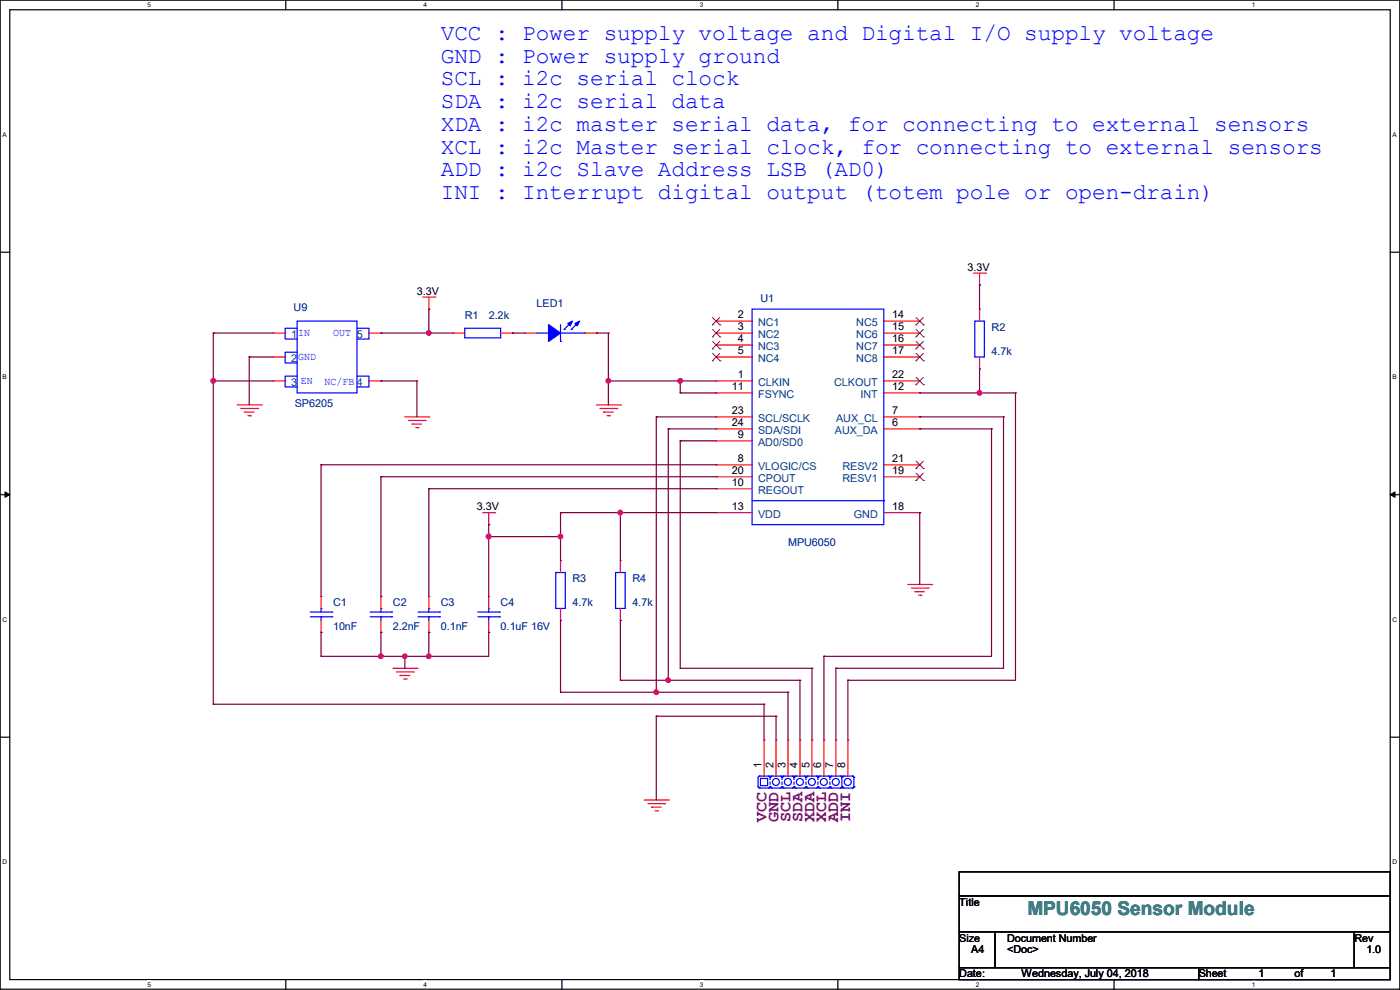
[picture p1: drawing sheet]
<svg xmlns="http://www.w3.org/2000/svg" width="297mm" height="210mm" viewBox="0 0 297 210" stroke-linecap="round" stroke-linejoin="round" font-family="sans-serif">
<path d="M0 0h297v209.8h-297zM2.1 2.1h292.8v205.7h-292.8z" fill="none" stroke="#000" stroke-width=".25"/>
<g fill="#fff">
<path d="M31.3 .3h.8v1.5h-.8z"/>
<path d="M31.3 208.1h.8v1.5h-.8z"/>
</g>
<path d="M60.6 0v2.1M60.6 207.8v2" fill="none" stroke="#000" stroke-width=".25"/>
<g fill="#fff">
<path d="M89.9 .3h.7v1.5h-.7z"/>
<path d="M89.9 208.1h.7v1.5h-.7z"/>
</g>
<path d="M119.2 0v2.1M119.2 207.8v2" fill="none" stroke="#000" stroke-width=".25"/>
<g fill="#fff">
<path d="M148.5 .3h.7v1.5h-.7z"/>
<path d="M148.5 208.1h.7v1.5h-.7z"/>
</g>
<path d="M177.8 0v2.1M177.8 207.8v2" fill="none" stroke="#000" stroke-width=".25"/>
<g fill="#fff">
<path d="M207 .3h.8v1.5h-.8z"/>
<path d="M207 208.1h.8v1.5h-.8z"/>
</g>
<path d="M236.3 0v2.1M236.3 207.8v2" fill="none" stroke="#000" stroke-width=".25"/>
<g fill="#fff">
<path d="M265.6 .3h.8v1.5h-.8z"/>
<path d="M265.6 208.1h.8v1.5h-.8z"/>
<path d="M.6 27.8h.8v1.5h-.8z"/>
<path d="M295.4 27.8h.9v1.5h-.9z"/>
<path d="M.6 79.2h.8v1.5h-.8z"/>
<path d="M295.4 79.2h.9v1.5h-.9z"/>
</g>
<path d="M0 53.5h2.1M294.9 53.5h2.1" fill="none" stroke="#000" stroke-width=".25"/>
<g fill="#fff">
<path d="M.6 130.6h.9v1.6h-.9z"/>
<path d="M295.4 130.6h1v1.6h-1z"/>
</g>
<path d="M0 104.9h2.1M294.9 104.9h2.1" fill="none" stroke="#000" stroke-width=".25"/>
<path d="M1.1 104.4l1 .5-1 .6zM294.9 104.9l1.1-.5v1.1z" fill="#000" stroke="#000" stroke-width=".21"/>
<g fill="#fff">
<path d="M.6 182.1h.9v1.5h-.9z"/>
<path d="M295.4 182.1h1v1.5h-1z"/>
</g>
<path d="M0 156.4h2.1M294.9 156.4h2.1M203.5 185h91.4v5h-91.4zM203.5 190h91.4v7.7h-91.4zM203.5 197.7h7.6v7.6h-7.6zM211.1 197.7h76.2v7.6h-76.2zM287.3 197.7h7.6v7.6h-7.6zM203.5 205.3h50.8v2.5h-50.8zM254.3 205.3h40.6v2.5h-40.6z" fill="none" stroke="#000" stroke-width=".25"/>
<g fill="none" stroke="#f00" stroke-width=".25">
<path d="M206.5 58h2.6M207.8 58v2.5M209.1 58h.1M58 70.7h.1M58 75.7h.1M58 70.7h2.5M58 75.7h2.5M78.3 70.7h2.5M80.8 70.7h.1M89.7 63h2.5M91 65.6h.1M91 63v2.6"/>
<path d="M92.2 63h.1M96.1 70.7h.1M96.1 70.7h2.5M106.2 70.7h2.6M108.8 70.7h.1M111.3 70.7h.1M111.3 70.7h2.5M124 70.7h2.5M126.5 70.7h.1M151.9 68.1h.1M151.9 70.7h.1M151.9 73.2h.1"/>
<path d="M151.9 75.7h.1M151.9 70.7h7.7M151.9 75.7h7.7M151.9 68.1h7.7M151.9 73.2h7.7M187.5 70.7h7.6M187.5 75.7h7.6M187.5 68.1h7.6M187.5 73.2h7.6M195.1 68.1h.1M195.1 70.7h.1M195.1 73.2h.1"/>
<path d="M195.1 75.7h.1M207.8 60.5h.1M207.8 65.6h.1M207.8 78.3h.1M207.8 65.6v2.5M207.8 75.7v2.6M50.3 85.9h5.1M51.1 86.7h3.6M51.9 87.4h.1M51.9 87.4h2M52.6 88.2h.5M53.1 88.2h.1"/>
<path d="M54.7 86.7h.1M55.4 85.9h.1M58 80.8h.1M58 80.8h2.5M78.3 80.8h2.5M80.8 80.8h.1M85.9 88.4h5.1M86.7 89.2h3.5M87.4 90h.1M87.4 90h2.1M88.2 90.7h.5M88.7 90.7h.1"/>
<path d="M90.2 89.2h.1M91 88.4h.1M126.5 85.9h5.1M127.3 86.7h3.6M128.1 87.4h.1M128.1 87.4h2M128.8 88.2h.5M129.3 88.2h.1M130.9 86.7h.1M131.6 85.9h.1M151.9 83.4h.1M151.9 88.4h.1"/>
<path d="M151.9 91h.1M151.9 93.5h.1M151.9 98.6h.1M151.9 80.8h.1M151.9 88.4h7.7M151.9 80.8h7.7M151.9 83.4h7.7M151.9 91h7.7M151.9 93.5h7.7M151.9 98.6h7.7M187.5 88.4h7.6M187.5 80.8h7.6"/>
<path d="M187.5 83.4h7.6M187.5 91h7.6M187.5 98.6h7.6M195.1 98.6h.1M195.1 88.4h.1M195.1 91h.1M195.1 83.4h.1M195.1 80.8h.1M102.4 108.8h2.5M103.7 111.3h.1M103.7 108.8v2.5M104.9 108.8h.1"/>
<path d="M118.9 118.9h.1M118.9 118.9v2.6M131.6 118.9h.1M131.6 118.9v2.6M151.9 108.8h.1M151.9 103.7h.1M151.9 101.1h.1M151.9 108.8h7.7M151.9 103.7h7.7M151.9 101.1h7.7M187.5 108.8h7.6M187.5 101.1h7.6"/>
<path d="M195.1 108.8h.1M195.1 101.1h.1M68.1 126.5h.1M68.1 134.2h.1M68.1 126.5v2.6M68.1 131.6v2.6M80.8 126.5h.1M80.8 134.2h.1M80.8 126.5v2.6M80.8 131.6v2.6M91 126.5h.1M91 134.2h.1"/>
<path d="M91 126.5v2.6M91 131.6v2.6M103.7 126.5h.1M103.7 134.2h.1M103.7 126.5v2.6M103.7 131.6v2.6M118.9 131.6h.1M118.9 129.1v2.5M131.6 131.6h.1M131.6 129.1v2.5M192.6 124h5.1M193.3 124.8h3.6"/>
<path d="M194.1 125.5h.1M194.1 125.5h2M194.9 126.3h.5M195.4 126.3h.1M196.9 124.8h.1M197.7 124h.1M83.4 141.8h5M84.1 142.5h3.6M84.9 143.3h.1M84.9 143.3h2M85.6 144.1h.5M86.1 144.1h.1"/>
<path d="M87.7 142.5h.1M88.4 141.8h.1M162.1 157h.1M162.1 157v7.6M164.6 157h.1M164.6 157v7.6M167.2 157h.1M167.2 157v7.6M169.7 157h.1M169.7 157v7.6M172.3 157h.1M172.3 157v7.6"/>
<path d="M174.8 157h.1M174.8 157v7.6M177.3 157h.1M177.3 157v7.6M179.9 157h.1M179.9 157v7.6M136.7 169.7h5.1M137.5 170.5h3.5M138.2 171.2h.1M138.2 171.2h2.1M139 172h.5M139.5 172h.1"/>
<path d="M141 170.5h.1M141.8 169.7h.1"/>
</g>
<g fill="none" stroke="#00f" stroke-width=".25">
<path d="M63 68.1h12.7v15.3h-12.7zM63 69.6h-2.5v2.3h2.5M63 74.7h-2.5v2.3h2.5M63 79.8h-2.5v2.3h2.5M75.7 69.6h2.6v2.3h-2.6M75.7 79.8h2.6v2.3h-2.6M98.6 69.6h7.6v2.1h-7.6zM113.8 70.7h2.6M116.4 70.7h.1M118.9 72.4h.1M118.9 68.9v3.5M118.9 70.7h5.1"/>
<path d="M119.7 69.9h.1M121.2 69.9h.1M121.2 68.4l-1.5 1.5M122.7 68.4l-1.5 1.5M124 70.7h.1M159.6 65.6h27.9v45.7h-27.9zM206.8 68.1h2v7.6h-2zM159.6 106.2h27.9M187.5 106.2h.1M65.8 129.8h4.6M65.8 130.9h4.6M68.1 129.1h.1"/>
<path d="M68.1 130.9h.1M68.1 129.1v.7M68.1 130.9v.7M70.4 129.8h.1M70.4 130.9h.1M78.5 129.8h4.6M78.5 130.9h4.6M80.8 129.1h.1M80.8 130.9h.1M80.8 129.1v.7M80.8 130.9v.7M83.1 129.8h.1"/>
<path d="M83.1 130.9h.1M88.7 129.8h4.6M88.7 130.9h4.6M91 129.1h.1M91 130.9h.1M91 129.1v.7M91 130.9v.7M93.3 129.8h.1M93.3 130.9h.1M101.4 129.8h4.6M101.4 130.9h4.6M103.7 129.1h.1"/>
<path d="M103.7 130.9h.1M103.7 129.1v.7M103.7 130.9v.7M106 129.8h.1M106 130.9h.1M117.9 121.5h2v7.6h-2zM130.6 121.5h2v7.6h-2zM160.8 166.9h.1M160.8 166.9l.3 .3M161.1 164.6h.1M161.1 167.2h.1M161.1 164.6l-.3 .3v2"/>
<path d="M161.1 167.2h2M161.1 164.6h2M161.3 165.1h1.6v1.6h-1.6zM163.1 167.2h.1M163.1 164.6h.1M163.1 164.6l.3 .3M163.4 166.9h.1M163.4 164.9h.1M163.4 166.9l-.3 .3M163.4 166.9l.2 .3M163.6 164.6h.1M163.6 167.2h.1"/>
<path d="M163.6 164.6l-.2 .3M163.6 167.2h2.1M163.6 164.6h2.1M165.7 167.2h.1M165.7 164.6h.1M165.7 164.6l.2 .3M165.9 164.9h.1M165.9 166.9h.1M165.9 166.9l-.2 .3M165.9 166.9l.3 .3M166.2 164.6h.1M166.2 167.2h.1"/>
<path d="M166.2 167.2h2M166.2 164.6h2M166.2 164.6l-.3 .3M168.2 167.2h.1M168.2 164.6h.1M168.2 164.6l.2 .3M168.4 166.9h.1M168.4 164.9h.1M168.4 166.9l-.2 .3M168.4 166.9l.3 .3M168.7 164.6h.1M168.7 167.2h.1"/>
<path d="M168.7 167.2h2M168.7 164.6h2M168.7 164.6l-.3 .3M170.7 164.6h.1M170.7 167.2h.1M170.7 164.6l.3 .3M171 164.9h.1M171 166.9h.1M171 166.9l-.3 .3M171 166.9l.2 .3M171.2 164.6h.1M171.2 167.2h.1"/>
<path d="M171.2 167.2h2.1M171.2 164.6h2.1M171.2 164.6l-.2 .3M173.3 164.6h.1M173.3 167.2h.1M173.3 164.6l.2 .3M173.5 166.9h.1M173.5 164.9h.1M173.5 166.9l-.2 .3M173.5 166.9l.3 .3M173.8 164.6h.1M173.8 167.2h.1"/>
<path d="M173.8 167.2h2M173.8 164.6h2M173.8 164.6l-.3 .3M175.8 164.6h.1M175.8 167.2h.1M175.8 164.6l.3 .3M176.1 166.9h.1M176.1 164.9h.1M176.1 166.9l-.3 .3M176.1 166.9l.2 .3M176.3 167.2h.1M176.3 164.6h.1"/>
<path d="M176.3 167.2h2.1M176.3 164.6h2.1M176.3 164.6l-.2 .3M178.4 167.2h.1M178.4 164.6h.1M178.4 164.6l.2 .3M178.6 164.9h.1M178.6 166.9h.1M178.6 166.9l-.2 .3M178.6 164.9v2M178.6 166.9l.3 .3M178.9 167.2h.1"/>
<path d="M178.9 164.6h.1M178.9 167.2h2M178.9 164.6h2M178.9 164.6l-.3 .3M180.9 164.6h.1M180.9 167.2h.1M180.9 164.6l.2 .3M181.1 166.9h.1M181.1 164.9h.1M181.1 166.9l-.2 .3M181.1 164.9v2"/>
<circle cx="164.6" cy="165.9" r=".74"/>
<circle cx="167.2" cy="165.9" r=".74"/>
<circle cx="169.7" cy="165.9" r=".74"/>
<circle cx="172.2" cy="165.9" r=".74"/>
<circle cx="174.8" cy="165.9" r=".74"/>
<circle cx="177.3" cy="165.9" r=".74"/>
<circle cx="179.9" cy="165.9" r=".74"/>
</g>
<path d="M163.4 164.9v2M163.4 166.9h.1M165.9 164.9v2M165.9 166.9h.1M168.4 164.9v2M168.4 166.9h.1M171 164.9v2M171 166.9h.1M173.5 164.9v2M173.5 166.9h.1M176.1 164.9v2M176.1 166.9h.1" fill="none" stroke="#00f" stroke-width=".25" stroke-dasharray=".5"/>
<g fill="#00f" stroke="#00f" stroke-width=".25">
<path d="M116.4 68.9l2.5 1.8-2.5 1.7z" fill-rule="evenodd"/>
<path d="M122 68.6l1-.5-.5 1z" fill-rule="evenodd"/>
<path d="M120.4 68.6l1.1-.5-.6 1z" fill-rule="evenodd"/>
</g>
<g fill="none" stroke="#804000" stroke-width=".21">
<path d="M151.1 68.9h.1M151.1 71.5h.1M151.1 74h.1M151.1 76.5h.1M151.2 67.4l1.5 1.5M151.2 69.9l1.5 1.6M151.2 72.4l1.5 1.6M151.2 75l1.5 1.5M152.7 67.4l-1.6 1.5M152.7 69.9l-1.6 1.6M152.7 72.4l-1.6 1.6M152.7 75l-1.6 1.5"/>
<path d="M152.7 68.9h.1M152.7 71.5h.1M152.7 74h.1M152.7 76.5h.1M194.3 68.9h.1M194.3 71.5h.1M194.3 74h.1M194.3 76.5h.1M194.4 67.4l1.5 1.5M194.4 69.9l1.5 1.6M194.4 72.4l1.5 1.6M194.4 75l1.5 1.5"/>
<path d="M195.9 67.4l-1.6 1.5M195.9 69.9l-1.6 1.6M195.9 72.4l-1.6 1.6M195.9 75l-1.6 1.5M195.9 68.9h.1M195.9 71.5h.1M195.9 74h.1M195.9 76.5h.1M194.3 99.4h.1M194.3 81.6h.1M194.4 97.8l1.5 1.6M194.4 80.1l1.5 1.5"/>
<path d="M195.9 97.8l-1.6 1.6M195.9 80.1l-1.6 1.5M195.9 99.4h.1M195.9 81.6h.1M194.3 101.9h.1M194.4 100.4l1.5 1.5M195.9 100.4l-1.6 1.5M195.9 101.9h.1"/>
</g>
<g fill="none" stroke="#800040" stroke-width=".25">
<path d="M45.3 70.7h.1M45.3 70.7h12.7M45.3 70.7v78.7M52.9 75.7h.1M52.9 75.7h5.1M52.9 75.7v10.2M80.8 70.7h.1M80.8 70.7h15.3M91 70.7h.1M91 65.6h.1M91 65.6v5.1M108.8 70.7h.1"/>
<path d="M108.8 70.7h2.5M126.5 70.7h.1M126.5 70.7h2.6M129.1 70.7h.1M129.1 70.7v15.2M207.8 78.3h.1M207.8 60.5h.1M207.8 60.5v5.1M207.8 78.3v5.1M45.3 80.8h.1M45.3 80.8h12.7M68.1 98.6h.1"/>
<path d="M68.1 98.6v27.9M68.1 98.6h83.8M80.8 80.8h.1M80.8 80.8h7.6M88.4 80.8h.1M88.4 80.8v7.6M129.1 80.8h.1M129.1 80.8h22.8M139.2 88.4h.1M139.2 88.4h12.7M139.2 88.4v58.5M141.8 91h.1"/>
<path d="M141.8 91h10.1M141.8 91v53.3M144.3 93.5h.1M144.3 80.8h.1M144.3 83.4h.1M144.3 83.4h7.6M144.3 93.5h7.6M144.3 80.8v2.6M144.3 93.5v48.3M195.1 91h.1M195.1 88.4h.1M195.1 83.4h.1"/>
<path d="M195.1 91h15.3M195.1 88.4h17.8M195.1 83.4h20.3M207.8 83.4h.1M210.4 91h.1M210.4 91v48.2h-35.6M212.9 88.4h.1M212.9 88.4v53.4h-35.6M215.4 83.4h.1M215.4 83.4v60.9h-35.5M80.8 101.1h.1M80.8 101.1v25.4"/>
<path d="M80.8 101.1h71.1M91 103.7h.1M91 103.7v22.8M91 103.7h60.9M103.7 113.8h.1M103.7 111.3h.1M103.7 111.3v15.2M103.7 113.8h15.2M118.9 113.8h.1M118.9 108.8h.1M118.9 108.8h33M118.9 108.8v10.1"/>
<path d="M131.6 108.8h.1M131.6 108.8v10.1M195.1 108.8h.1M195.1 108.8v15.2M68.1 134.2h.1M68.1 139.2h.1M68.1 134.2v5M80.8 134.2h.1M80.8 139.2h.1M80.8 134.2v5M85.9 139.2h.1M85.9 139.2v2.6"/>
<path d="M91 134.2h.1M91 139.2h.1M91 134.2v5M103.7 134.2h.1M103.7 134.2v5h-35.6M118.9 131.6h.1M118.9 131.6v15.3M131.6 131.6h.1M131.6 131.6v12.7M174.8 139.2h.1M174.8 139.2v17.8M45.3 149.4h.1"/>
<path d="M45.3 149.4h116.8M118.9 146.9h.1M118.9 146.9h48.3M131.6 144.3h.1M131.6 144.3h38.1M139.2 151.9h.1M139.2 146.9h.1M139.2 151.9h25.4M139.2 151.9v17.8M141.8 144.3h.1M144.3 141.8h.1M144.3 141.8h28"/>
<path d="M162.1 149.4h.1M162.1 149.4v7.6M164.6 151.9h.1M164.6 151.9v5.1M167.2 146.9h.1M167.2 146.9v10.1M169.7 144.3h.1M169.7 144.3v12.7M172.3 141.8h.1M172.3 141.8v15.2M177.3 141.8h.1M177.3 141.8v15.2"/>
<path d="M179.9 144.3h.1M179.9 144.3v12.7"/>
</g>
<g fill="#f0f" stroke="#f0f" stroke-width=".25">
<circle cx="91" cy="70.6" r=".49"/>
<circle cx="45.2" cy="80.8" r=".49"/>
<circle cx="91" cy="139.2" r=".49"/>
<circle cx="80.8" cy="139.2" r=".49"/>
<circle cx="103.7" cy="113.8" r=".49"/>
<circle cx="129.1" cy="80.8" r=".49"/>
<circle cx="207.8" cy="83.3" r=".49"/>
<circle cx="141.8" cy="144.3" r=".49"/>
<circle cx="144.3" cy="80.8" r=".49"/>
<circle cx="131.6" cy="108.7" r=".49"/>
<circle cx="85.9" cy="139.2" r=".49"/>
<circle cx="139.2" cy="146.8" r=".49"/>
<circle cx="118.9" cy="113.8" r=".49"/>
</g>
<g font-size="4.8" fill="#00f">
<text x="93.5" y="8.5">VCC : Power supply voltage and Digital I/O supply voltage</text>
<text x="93.5" y="13.3">GND : Power supply ground</text>
<text x="93.5" y="18.1">SCL : i2c serial clock</text>
<text x="93.5" y="22.9">SDA : i2c serial data</text>
<text x="93.5" y="27.8">XDA : i2c master serial data, for connecting to external sensors</text>
<text x="93.5" y="32.6">XCL : i2c Master serial clock, for connecting to external sensors</text>
<text x="93.5" y="37.4">ADD : i2c Slave Address LSB (AD0)</text>
<text x="93.5" y="42.2">INI : Interrupt digital output (totem pole or open-drain)</text>
</g>
<text font-size="4.1" fill="#408080" x="218" y="194.1">MPU6050 Sensor Module</text>
<g font-size="3.6" fill="#800080">
<text x="162.6" y="174.3" transform="rotate(-90 162.6 174.3)">VCC</text>
<text x="165.1" y="174.3" transform="rotate(-90 165.1 174.3)">GND</text>
<text x="167.7" y="174.3" transform="rotate(-90 167.7 174.3)">SCL</text>
<text x="170.2" y="174.3" transform="rotate(-90 170.2 174.3)">SDA</text>
<text x="172.8" y="174.3" transform="rotate(-90 172.8 174.3)">XDA</text>
<text x="175.3" y="174.3" transform="rotate(-90 175.3 174.3)">XCL</text>
<text x="177.8" y="174.3" transform="rotate(-90 177.8 174.3)">ADD</text>
<text x="180.4" y="174.3" transform="rotate(-90 180.4 174.3)">INI</text>
</g>
<g font-size="2.3">
<text x="205.3" y="57.5">3.3V</text>
<text x="88.4" y="62.6">3.3V</text>
<text x="156.5" y="67.6">2</text>
<text x="156.5" y="70.1">3</text>
<text x="189.3" y="67.6">14</text>
<text x="189.3" y="70.1">15</text>
<text x="156.5" y="72.6">4</text>
<text x="156.5" y="75.2">5</text>
<text x="189.3" y="72.6">16</text>
<text x="189.3" y="75.2">17</text>
<text x="155.2" y="82.8">11</text>
<text x="156.5" y="80.3">1</text>
<text x="189.3" y="82.8">12</text>
<text x="189.3" y="80.3">22</text>
<text x="155.2" y="87.9">23</text>
<text x="189.3" y="87.9">7</text>
<text x="155.2" y="90.4">24</text>
<text x="156.5" y="93">9</text>
<text x="189.3" y="90.4">6</text>
<text x="155.2" y="100.6">20</text>
<text x="156.5" y="98">8</text>
<text x="189.3" y="100.6">19</text>
<text x="189.3" y="98">21</text>
<text x="155.2" y="103.1">10</text>
<text x="101.1" y="108.3">3.3V</text>
<text x="155.2" y="108.2">13</text>
<text x="189.3" y="108.2">18</text>
<text x="161.5" y="162.9" transform="rotate(-90 161.5 162.9)">1</text>
<text x="164.1" y="162.9" transform="rotate(-90 164.1 162.9)">2</text>
<text x="166.6" y="162.9" transform="rotate(-90 166.6 162.9)">3</text>
<text x="169.2" y="162.9" transform="rotate(-90 169.2 162.9)">4</text>
<text x="171.7" y="162.9" transform="rotate(-90 171.7 162.9)">5</text>
<text x="174.2" y="162.9" transform="rotate(-90 174.2 162.9)">6</text>
<text x="176.8" y="162.9" transform="rotate(-90 176.8 162.9)">7</text>
<text x="179.3" y="162.9" transform="rotate(-90 179.3 162.9)">8</text>
<text x="203.5" y="192.1">Title</text>
<text x="203.5" y="199.7">Size</text>
<text x="206" y="202.3">A4</text>
<text x="213.6" y="199.7">Document Number</text>
<text x="213.7" y="202.3">&lt;Doc&gt;</text>
<text x="287.3" y="199.7">Rev</text>
<text x="289.9" y="202.3">1.0</text>
<text x="203.5" y="207.3">Date:</text>
<text x="216.7" y="207.3">Wednesday, July 04, 2018</text>
<text x="254.3" y="207.3">Sheet</text>
<text x="267" y="207.3">1</text>
<text x="274.6" y="207.3">of</text>
<text x="282.2" y="207.3">1</text>
</g>
<g font-size="2.3" fill="#000080">
<text x="62.3" y="65.9">U9</text>
<text x="113.8" y="65.1">LED1</text>
<text x="161.3" y="64.1">U1</text>
<text x="98.6" y="67.6">R1</text>
<text x="103.7" y="67.6">2.2k</text>
<text x="210.4" y="70.2">R2</text>
<text x="210.4" y="75.3">4.7k</text>
<text x="62.5" y="86.4">SP6205</text>
<text x="167.2" y="115.9">MPU6050</text>
<text x="121.5" y="123.5">R3</text>
<text x="134.2" y="123.5">R4</text>
<text x="70.7" y="128.6">C1</text>
<text x="83.4" y="128.6">C2</text>
<text x="93.5" y="128.6">C3</text>
<text x="106.2" y="128.6">C4</text>
<text x="121.5" y="128.6">4.7k</text>
<text x="134.2" y="128.6">4.7k</text>
<text x="70.7" y="133.7">10nF</text>
<text x="83.4" y="133.7">2.2nF</text>
<text x="93.5" y="133.7">0.1nF</text>
<text x="106.2" y="133.7">0.1uF 16V</text>
</g>
<g font-size="2.3" fill="#004080">
<text x="61.8" y="71.7">1</text>
<text x="75.7" y="71.7">5</text>
<text x="160.8" y="69.2">NC1</text>
<text x="160.8" y="71.7">NC2</text>
<text x="181.7" y="69.2">NC5</text>
<text x="181.7" y="71.7">NC6</text>
<text x="61.8" y="76.8">2</text>
<text x="160.8" y="74.3">NC3</text>
<text x="160.8" y="76.8">NC4</text>
<text x="181.7" y="74.3">NC7</text>
<text x="181.7" y="76.8">NC8</text>
<text x="61.8" y="81.9">3</text>
<text x="75.7" y="81.9">4</text>
<text x="160.8" y="81.9">CLKIN</text>
<text x="177" y="81.9">CLKOUT</text>
<text x="160.8" y="84.4">FSYNC</text>
<text x="160.8" y="89.5">SCL/SCLK</text>
<text x="177.4" y="89.5">AUX_CL</text>
<text x="182.5" y="84.4">INT</text>
<text x="160.8" y="92">SDA/SDI</text>
<text x="160.8" y="94.6">AD0/SD0</text>
<text x="177.1" y="92">AUX_DA</text>
<text x="160.8" y="99.7">VLOGIC/CS</text>
<text x="178.7" y="99.7">RESV2</text>
<text x="160.8" y="104.7">REGOUT</text>
<text x="160.8" y="102.2">CPOUT</text>
<text x="178.7" y="102.2">RESV1</text>
<text x="160.8" y="109.8">VDD</text>
<text x="181.1" y="109.8">GND</text>
</g>
<g font-size="2.3" fill="#00f">
<text x="63.3" y="71.2">IN</text>
<text x="70.7" y="71.2">OUT</text>
<text x="63.3" y="76.3">GND</text>
<text x="63.8" y="81.4">EN</text>
<text x="68.9" y="81.7">NC/FB</text>
</g>
<g font-size="1.4">
<text x="31.3" y="1.5">5</text>
<text x="89.9" y="1.5">4</text>
<text x="148.5" y="1.5">3</text>
<text x="207" y="1.5">2</text>
<text x="265.6" y="1.5">1</text>
<text x=".6" y="29">A</text>
<text x="295.4" y="29">A</text>
<text x=".6" y="80.4">B</text>
<text x="295.4" y="80.4">B</text>
<text x=".6" y="131.9">C</text>
<text x="295.4" y="131.9">C</text>
<text x=".6" y="183.3">D</text>
<text x="295.4" y="183.3">D</text>
<text x="31.3" y="209.3">5</text>
<text x="89.9" y="209.3">4</text>
<text x="148.5" y="209.3">3</text>
<text x="207" y="209.3">2</text>
<text x="265.6" y="209.3">1</text>
</g>
</svg>
